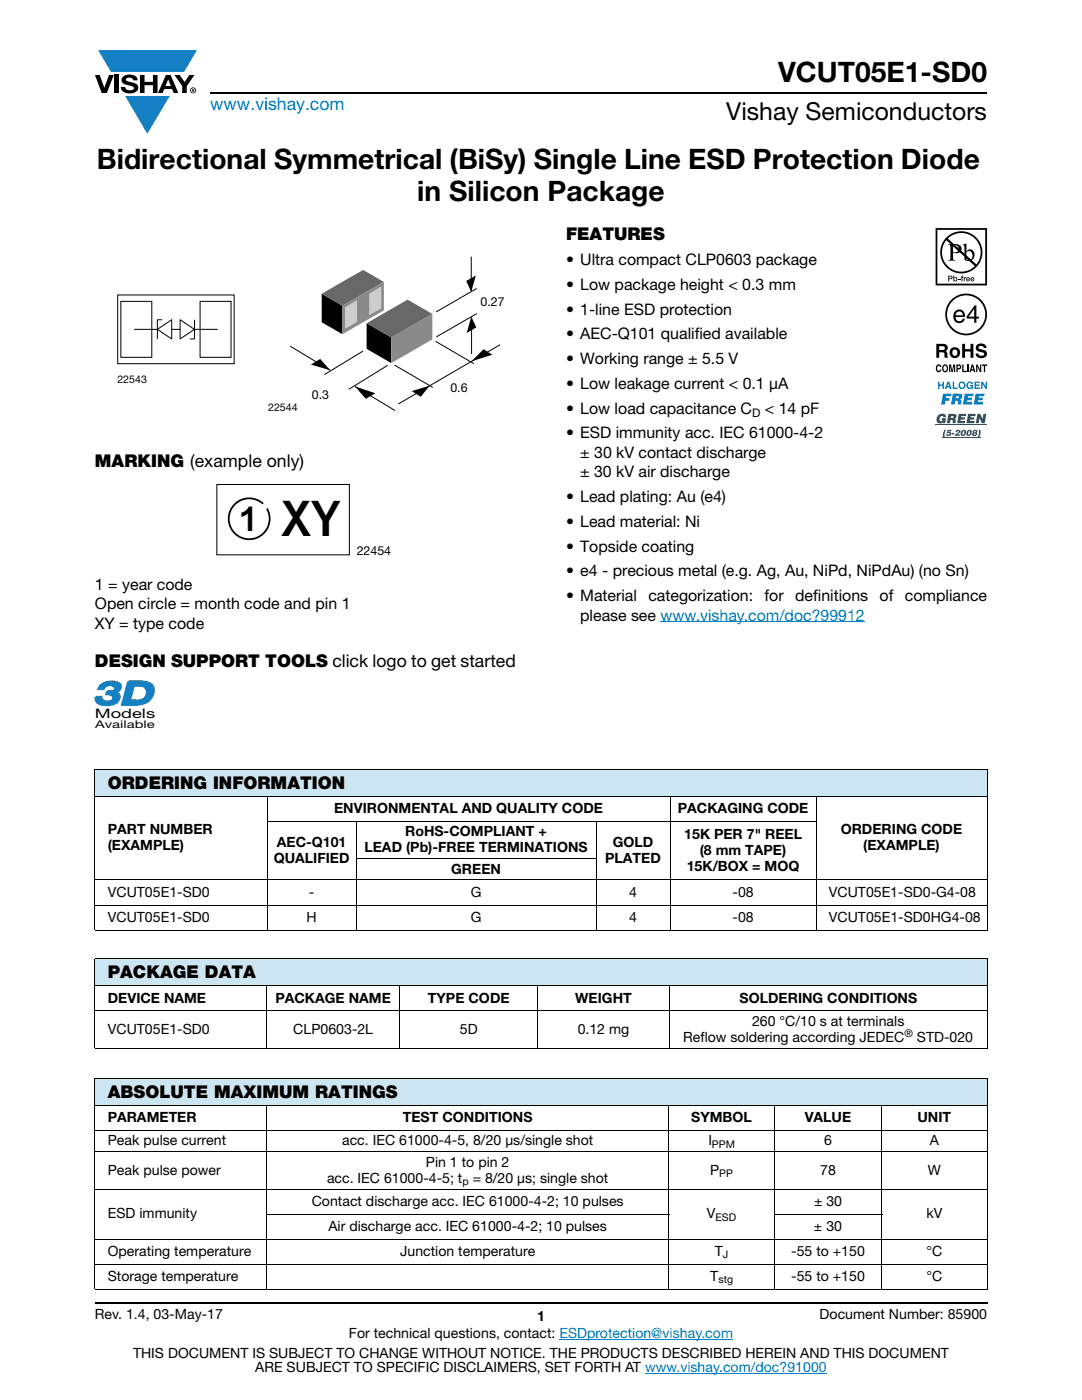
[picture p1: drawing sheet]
<svg xmlns="http://www.w3.org/2000/svg" width="216mm" height="279mm" viewBox="0 0 216 279" stroke-linecap="round" stroke-linejoin="round" font-family="sans-serif">
<g fill="#147fc3">
<path d="M19.6 10h19.7l-2.6 4.3h-1.1h-13.5z"/>
<path d="M25 19.2h8.9l-4.5 7.5z"/>
</g>
<g fill="#000">
<path d="M18.9 15h1l.9 2.5 1-2.5h.9l-1.4 3.6h-1zM22.9 15h.9v3.6h-.9zM24.6 15.3a2.1 2.1 0 0 1 2.8 .3l.1 .4h-.9a.79 .79 0 0 0-.7-.5 .79 .79 0 0 0-.8 .4l.3 .3 1 .2a1.08 1.08 0 0 1 1.2 1 1.08 1.08 0 0 1-1.1 1.2 1.73 1.73 0 0 1-2.4-1.2h.9a.96 .96 0 0 0 .8 .6 .96 .96 0 0 0 .9-.4 1.31 1.31 0 0 0-1.2-.6 1.03 1.03 0 0 1-1.1-.6 1.03 1.03 0 0 1 .2-1.1zM27.9 15h.9v1.3h1.7v-1.3h.9v3.6h-.9v-1.6h-1.7v1.6h-.9zM34.8 15h1.1l.9 1.4 1-1.4h1l-1.5 2.2v1.4h-.9v-1.4z"/>
<path d="M33.6 15.9l.5 1.3h-1.1zM33.1 15l-1.6 3.6h1l.3-.8h1.5l.3 .8h1l-1.6-3.6z"/>
<path d="M38.4 17.8h.2v.2h-.2zM38.3 17.7v.7h.1v-.3l.4 .3-.2-.3 .2-.2-.1-.2z"/>
<path d="M38.1 18a.46 .46 0 0 1 .9 0 .46 .46 0 0 1-.9 0zM37.9 18a.6 .6 0 0 0 1.2 0 .6 .6 0 0 0-1.2 0z"/>
</g>
<path d="M42 18.6h155M18.9 260h178.1" fill="none" stroke="#000" stroke-width=".36"/>
<path d="M131.8 124.1h40.8M111.6 267.3h34.7M128.7 274h36.3" fill="none" stroke="#007ec4" stroke-width=".2"/>
<path d="M53.5 51.2h47.2v31.2h-47.2z" fill="#fff"/>
<path d="M73.2 64.5l4.9 2.8v5.2l-4.9-2.9z" fill="#000"/>
<path d="M78.1 67.4l8.2-4.8v5.1l-8.2 4.8z" fill="#8a8a8a"/>
<path d="M73.1 64.5l8.2-4.7 5 2.8-8.2 4.8z" fill="#686868"/>
<path d="M64.2 58.6l4.1 2.4v5.7l-4.1-2.4z" fill="#000"/>
<path d="M64.2 58.6l8.3-4.7 4.1 2.4-8.3 4.7z" fill="#686868"/>
<path d="M68.3 61l8.3-4.8v5.7l-8.3 4.8z" fill="#8a8a8a"/>
<g fill="#ccc">
<path d="M68.8 61.3l2.5-1.4v4.3l-2.5 1.4z"/>
<path d="M73.7 58.6l2.4-1.4v4.3l-2.4 1.4z"/>
</g>
<path d="M93 56.1l1.9-1.1-.9 3.2zM62 72.8l1.9-1.2 2 2.3zM70.8 77.1l4.1 1.4-1.9 1.1zM82.2 78.1l3.6-1.1-1.8 2.2zM94 63.2l1 2.1-1.9 1.2zM94.1 72.1l2.4-2.4 1.8 1.1z" fill="#000"/>
<path d="M94 51.2v6.9M95.1 57.6l-8 4.6M57.9 69.1l8 4.8M70.8 77.1l8 4.8M72.4 70.1l-7.6 4.6M77.3 72.9l-7.6 4.8M78.7 72.9l7.7 4.4M86.9 68.1l7.7 4.5M94.1 63.7v6.9M95.1 62.6l-8 4.6M99.7 68.8l-20.2 11.8" fill="none" stroke="#000" stroke-width=".2"/>
<g fill="#fff">
<path d="M23.4 58.8h23.4v18h-23.4z"/>
<path d="M23.5 58.9h23.2v13.7h-23.2z"/>
</g>
<path d="M23.5 58.9h23.2v13.7h-23.2z" fill="none" stroke="#000" stroke-width=".2"/>
<path d="M39.9 60.1h6.2v11.2h-6.2z" fill="#fff"/>
<path d="M39.9 60.1h6.2v11.2h-6.2z" fill="none" stroke="#000" stroke-width=".2"/>
<path d="M24.1 60.1h6.2v11.2h-6.2z" fill="#fff"/>
<path d="M24.1 60.1h6.2v11.2h-6.2zM26.8 65.7h16.6" fill="none" stroke="#000" stroke-width=".2"/>
<path d="M35.9 63.8l2.9 1.9-2.9 1.9z" fill="#fff"/>
<path d="M35.9 63.8l2.9 1.9-2.9 1.9zM38.8 63.8v3.8h-.9" fill="none" stroke="#000" stroke-width=".2"/>
<path d="M31.4 65.7l2.9-1.9v3.8z" fill="#fff"/>
<path d="M31.4 65.7l2.9-1.9v3.8zM32.4 63.8h-1v3.8" fill="none" stroke="#000" stroke-width=".2"/>
<path d="M43.2 96.6h34.9v14.7h-34.9z" fill="#fff"/>
<path d="M43.3 96.7h26.4v14h-26.4z" fill="none" stroke="#000" stroke-width=".2"/>
<circle cx="49.7" cy="103.5" r="4.1" fill="none" stroke="#000" stroke-width=".35"/>
<g fill="#fff">
<path d="M53.9 99.1l.8 .9-3.2 3.3-.9-.9z"/>
<path d="M18.9 135.8h12.1v9.9h-12.1z"/>
</g>
<path d="M19.3 138.9h1.2l-.3 .3h-1.3z" fill="#0d567f"/>
<path d="M20.5 138.9l-.3 .3z" fill="#09537d"/>
<path d="M20.5 138.9l-.3 .4z" fill="#0d5781"/>
<path d="M20.5 139l-.3 .4z" fill="#105a84"/>
<path d="M20.5 139.1l-.3 .3z" fill="#115c88"/>
<path d="M20.5 139.1l-.3 .4z" fill="#145f8c"/>
<path d="M20.5 139.2l-.3 .4z" fill="#146190"/>
<path d="M20.5 139.3l-.2 .4z" fill="#156494"/>
<path d="M20.6 139.3l.2 .2-.3 .4-.2-.2z" fill="#176797"/>
<path d="M20.8 139.6h.1l-.3 .3h-.1z" fill="#156494"/>
<path d="M20.9 139.6l.1 .1-.4 .2z" fill="#146190"/>
<path d="M21 139.7h.1l-.4 .3z" fill="#145f8c"/>
<path d="M21.1 139.7h.1l-.4 .3z" fill="#115c88"/>
<path d="M21.2 139.7h.1l-.4 .3z" fill="#105a84"/>
<path d="M21.3 139.7l.1 .1-.4 .3z" fill="#0d5781"/>
<path d="M21.4 139.8h.2l-.3 .3h-.2z" fill="#09537d"/>
<path d="M21.6 139.8l.2-.1-.5 .4z" fill="#0e5078"/>
<path d="M21.8 139.8l.2-.1-.5 .4z" fill="#0e4e73"/>
<path d="M22 139.7h.1l-.4 .3z" fill="#0a496f"/>
<path d="M22.1 139.7l.2-.1-.5 .4z" fill="#09486a"/>
<path d="M22.3 139.6l.3-.2-.6 .5z" fill="#034466"/>
<path d="M21.5 137.7h.4l-.3 .3h-.4z" fill="#0d567f"/>
<path d="M21.3 136.8l-.4 .5z" fill="#034466"/>
<path d="M21.2 137l-.4 .4z" fill="#09486a"/>
<path d="M21.1 137.1l-.3 .4z" fill="#0a496f"/>
<path d="M21.1 137.2l-.4 .4z" fill="#0e4e73"/>
<path d="M21.9 137.7h.2l-.5 .3z" fill="#09537d"/>
<path d="M22.1 137.7h.2l-.3 .3h-.3z" fill="#0e5078"/>
<path d="M22.3 137.7h.2l-.5 .3z" fill="#0e4e73"/>
<path d="M22.5 137.7l.2-.1-.5 .4z" fill="#0a496f"/>
<path d="M22.7 137.6h.1l-.5 .3z" fill="#09486a"/>
<path d="M22.8 137.6l.2-.2-.5 .5z" fill="#034466"/>
<path d="M23.2 138l.2 .1-.4 .3-.1-.1z" fill="#115c88"/>
<path d="M23.4 138.1h.1l-.3 .3h-.2z" fill="#145f8c"/>
<path d="M23.5 138.1l.2 .1-.4 .3-.1-.1z" fill="#146190"/>
<path d="M23.7 138.2l.1 .1-.3 .3-.2-.1z" fill="#156494"/>
<path d="M23.8 138.3l.2 .2-.3 .3-.2-.2z" fill="#176797"/>
<path d="M24 138.5l.1 .1-.3 .3-.1-.1z" fill="#156494"/>
<path d="M24.1 138.6l-.3 .4z" fill="#146190"/>
<path d="M24.1 138.7l-.3 .4z" fill="#145f8c"/>
<path d="M24.1 138.8l-.3 .4z" fill="#115c88"/>
<path d="M24.1 138.9l-.3 .4z" fill="#105a84"/>
<path d="M24.1 139l-.3 .4z" fill="#0d5781"/>
<path d="M24.1 139.1l-.3 .4z" fill="#09537d"/>
<path d="M24.1 139.2l-.3 .4z" fill="#0e5078"/>
<path d="M24.1 139.3l-.3 .4z" fill="#0e4e73"/>
<path d="M24.1 139.4l-.4 .4z" fill="#0a496f"/>
<path d="M24 139.5l-.3 .5z" fill="#09486a"/>
<g fill="#034466">
<path d="M24 139.6l-.5 .6z"/>
<path d="M20.2 136.4l.6-.4-.9 .7z"/>
</g>
<path d="M20.8 136l.3-.1-.6 .5z" fill="#09486a"/>
<path d="M21.1 135.9h.3l-.6 .3z" fill="#0a496f"/>
<path d="M21.4 135.8h.3l-.3 .3-.3 .1z" fill="#0e4e73"/>
<path d="M21.7 135.8h.4l-.3 .3h-.4z" fill="#0e5078"/>
<path d="M22.1 135.8h.1l-.4 .3z" fill="#09537d"/>
<path d="M19.9 136.8a3.2 3.2 0 0 1 4.1 .1 1.07 1.07 0 0 1-1.1 1.4 1.09 1.09 0 0 1 1 1 1.09 1.09 0 0 1-.8 1.2 4.2 4.2 0 0 1-3.6-.1l-.5-.7-.1-.5h1.3a1 1 0 0 0 1.4 .8 .7 .7 0 0 0 .9-.7 .7 .7 0 0 0-1-.6h-.4l.1-.7h.5a.81 .81 0 0 0 1-.8 1.28 1.28 0 0 0-2 .4h-1.2z" fill="#177fc3"/>
<path d="M19.9 136.8a3.2 3.2 0 0 1 4.1 .1 1.07 1.07 0 0 1-1.1 1.4 1.09 1.09 0 0 1 1 1 1.09 1.09 0 0 1-.8 1.2 4.2 4.2 0 0 1-3.6-.1l-.5-.7-.1-.5h1.3a1 1 0 0 0 1.4 .8 .7 .7 0 0 0 .9-.7 .7 .7 0 0 0-1-.6h-.4l.1-.7h.5a.81 .81 0 0 0 1-.8 1.28 1.28 0 0 0-2 .4h-1.2z" fill="none" stroke="#177fc3" stroke-width=".2"/>
<path d="M22.2 135.8h.3l-.3 .3h-.3z" fill="#09537d"/>
<path d="M22.5 135.8h.4l-.4 .3h-.3z" fill="#0d5781"/>
<path d="M22.9 135.8l.2 .1-.3 .3-.3-.1z" fill="#105a84"/>
<path d="M23.1 135.9h.3l-.3 .3h-.3z" fill="#115c88"/>
<path d="M23.4 135.9l.2 .1-.3 .3-.2-.1z" fill="#145f8c"/>
<path d="M23.6 136l.2 .1-.3 .3-.2-.1z" fill="#146190"/>
<path d="M23.8 136.1l.2 .1-.3 .3-.2-.1z" fill="#156494"/>
<path d="M24 136.2l.3 .3-.3 .3-.3-.3z" fill="#176797"/>
<path d="M24.3 136.5v.1l-.3 .3v-.1z" fill="#156494"/>
<path d="M24.3 136.6l-.3 .4z" fill="#146190"/>
<path d="M24.4 136.7l-.3 .4z" fill="#145f8c"/>
<path d="M24.4 136.8l-.3 .4z" fill="#115c88"/>
<path d="M24.4 136.9l-.3 .4z" fill="#105a84"/>
<path d="M24.4 137l-.3 .4z" fill="#0d5781"/>
<path d="M24.4 137l-.3 .4z" fill="#09537d"/>
<path d="M24.4 137.1l-.3 .4z" fill="#0e5078"/>
<path d="M24.4 137.2l-.4 .4z" fill="#0e4e73"/>
<path d="M24.3 137.3l-.3 .3z" fill="#0a496f"/>
<path d="M24.3 137.3l-.3 .4z" fill="#09486a"/>
<path d="M24.3 137.4l-.5 .5z" fill="#034466"/>
<path d="M26.2 139.6h1.1l-.3 .3h-1.1z" fill="#0d567f"/>
<path d="M27.3 139.6h.1l-.4 .3z" fill="#09537d"/>
<path d="M27.4 139.6h.3l-.3 .3h-.3z" fill="#0e5078"/>
<path d="M27.7 139.6l.3-.1-.3 .3-.3 .1z" fill="#0e4e73"/>
<path d="M28 139.5l.2-.1-.5 .4z" fill="#0a496f"/>
<path d="M28.2 139.4l.3-.1-.6 .5z" fill="#09486a"/>
<path d="M28.5 139.3l.6-.3-.9 .7z" fill="#034466"/>
<path d="M27 136.6l-.8 3-.3 .3 .8-3z" fill="#074f76"/>
<path d="M25.4 135.9h2.7" fill="none" stroke="#0d567f" stroke-width=".31"/>
<path d="M28.1 135.8h.4l-.3 .3h-.4z" fill="#09537d"/>
<path d="M28.5 135.8h.4l-.3 .3h-.4z" fill="#0d5781"/>
<path d="M28.9 135.8l.4 .1-.3 .3-.4-.1z" fill="#105a84"/>
<path d="M29.3 135.9l.3 .1-.4 .3-.2-.1z" fill="#115c88"/>
<path d="M29.6 136h.2l-.3 .4-.3-.1z" fill="#145f8c"/>
<path d="M29.8 136.1l.2 .1-.3 .3-.2-.1z" fill="#146190"/>
<path d="M30 136.2l.3 .1-.3 .3-.3-.1z" fill="#156494"/>
<path d="M30.3 136.3l.4 .5-.3 .3-.4-.5z" fill="#176797"/>
<path d="M30.7 136.8l.1 .2-.3 .3-.1-.2z" fill="#156494"/>
<path d="M30.8 137l.1 .2-.3 .3-.1-.2z" fill="#146190"/>
<path d="M30.9 137.2v.1l-.3 .3v-.1z" fill="#145f8c"/>
<path d="M30.9 137.3l-.3 .5z" fill="#115c88"/>
<path d="M30.9 137.5l-.3 .4v-.1z" fill="#105a84"/>
<path d="M30.9 137.6v.3l-.3 .3v-.3z" fill="#0d5781"/>
<path d="M30.9 137.9l-.3 .5z" fill="#09537d"/>
<path d="M30.9 138.1l-.3 .5z" fill="#0e5078"/>
<path d="M30.9 138.3l-.4 .5z" fill="#0e4e73"/>
<path d="M30.8 138.5l-.4 .6z" fill="#0a496f"/>
<path d="M30.7 138.8l-.4 .5z" fill="#09486a"/>
<path d="M30.6 139l-.7 .8z" fill="#034466"/>
<path d="M26.7 136.9l-.8 3a3.2 3.2 0 0 0 3.1-.9 1.27 1.27 0 0 0 .1-1.5 1.27 1.27 0 0 0-1.4-.6zM25.4 136.1a8.4 8.4 0 0 1 4.3 .3 2.15 2.15 0 0 1 1 2.1 2.15 2.15 0 0 1-1.5 1.8 9.3 9.3 0 0 1-5 .4z" fill="#177fc3"/>
<path d="M25.4 136.1a8.4 8.4 0 0 1 4.3 .3 2.15 2.15 0 0 1 1 2.1 2.15 2.15 0 0 1-1.5 1.8 9.3 9.3 0 0 1-5 .5zM26.7 136.9a2.55 2.55 0 0 1 2.3 .5 1.76 1.76 0 0 1-.2 1.9 1.76 1.76 0 0 1-1.8 .6h-1.1z" fill="none" stroke="#177fc3" stroke-width=".2"/>
<path d="M186.7 45.5h10.3v41.8h-10.3z" fill="#fff"/>
<g fill="#000">
<path d="M191.2 55.6h.4v.2h-.4zM191.9 55.1l.3-.1-.2 .2 .2 .1v.2h-.2v.6h-.1v-.6h-.2zM192.3 55.3h.2v.2l.3-.2v.2h-.3v.6h-.2zM186.9 72.9l.4-.2 .3 .1 .2 .4-.6-.2a.66 .66 0 0 0 .1 1l.3-.3h.2a.54 .54 0 0 1-.4 .6 .54 .54 0 0 1-.6-.4zM189.4 72.7h.4l.2 1.2 .2-1.2h.4v1.6h-.3v-1.3l-.2 1.3h-.2l-.3-1.3v1.3h-.2zM192 72.7h.3v1.3h.6v.3h-.9zM192 68.6h.6v1.1h1.1v-1.1h.5v2.8h-.5v-1.2h-1.1v1.2h-.6zM193 72.7h.3v1.6h-.3zM195 68.8a1.15 1.15 0 0 1 1.9 .6h-.6v-.1a.68 .68 0 0 0-1-.1v.3l.2 .2a1.29 1.29 0 0 1 1.5 .9 1.17 1.17 0 0 1-1.2 .9 1.17 1.17 0 0 1-1.1-.9h.5l.1 .1a.67 .67 0 0 0 1.1-.1l-.3-.2-.5-.2a.82 .82 0 0 1-.9-.5 .82 .82 0 0 1 .3-.9zM194.8 72.7h.3l.5 1.1v-1.1h.2v1.6h-.3l-.5-1.1v1.1h-.2zM195.9 72.7h1.1v.3h-.4v1.3h-.3v-1.3h-.4z"/>
<path d="M189.1 47.6a3.9 3.9 0 0 1 5.3-.1 3.9 3.9 0 0 1 .4 5.3zM188.8 47.9l5.7 5.2a3.9 3.9 0 0 1-5.3 .1 3.9 3.9 0 0 1-.4-5.3zM187.6 50.4a4.2 4.2 0 0 0 8.4 0 4.2 4.2 0 0 0-8.4 0z"/>
<path d="M189.4 55.2v.3h.4v-.3zM189.2 55l.7 .1 .2 .3-.2 .3h-.5v.4h-.2z"/>
<path d="M190.2 48.9v1.4a.75 .75 0 0 0 1.1-.7 .75 .75 0 0 0-1.1-.7zM189.2 48.7a2.81 2.81 0 0 1 2.4 .4 .97 .97 0 0 1 0 1.2 .97 .97 0 0 1-1.2 .2l-.2-.1v1.1v.3l.5 .2h-1.5l.3-.1 .1-.4v-2.3v-.2z"/>
<path d="M190.4 55.7a.26 .26 0 0 0 .5 0 .26 .26 0 0 0-.5 0zM190.2 55h.2v.4a.38 .38 0 0 1 .5 .1 .38 .38 0 0 1 0 .5 .38 .38 0 0 1-.5 0l-.2 .1z"/>
<path d="M192.8 50.3v1.4l.2 .1a.72 .72 0 0 0 .8 0 .72 .72 0 0 0 .3-.8 .72 .72 0 0 0-.4-.8 .72 .72 0 0 0-.9 .1zM192.1 48.9l.7-.3v1.6a.89 .89 0 0 1 1.1-.4 .89 .89 0 0 1 .6 1.1 1.23 1.23 0 0 1-.7 1.1 1.23 1.23 0 0 1-1.4-.2v-2.7z"/>
<path d="M193 55.5v.2h.4l-.2-.3zM193 55.4h.4l.2 .4h-.6v.1h.5a.42 .42 0 0 1-.6 .1 .42 .42 0 0 1 .1-.6z"/>
<path d="M193.9 55.5l-.1 .2h.4l-.2-.3zM193.8 55.4h.5l.1 .4h-.6l.1 .1h.5a.42 .42 0 0 1-.7 .1 .42 .42 0 0 1 .1-.6z"/>
<path d="M187 45.9h9.6v10.7h-9.6zM186.7 45.5v11.5h10.3v-11.5z"/>
<path d="M187.4 69.1v.7h.9a.39 .39 0 0 0 .1-.6zM186.8 68.6h1.4a.79 .79 0 0 1 .8 .4 .79 .79 0 0 1-.1 .9l-.2 .2a.98 .98 0 0 1 .4 1.2l.1 .1h-.7l-.2-1-.9-.1v1.1h-.6z"/>
<path d="M188.4 73a.64 .64 0 0 0 .2 1h.1a.64 .64 0 0 0-.1-1zM188.2 72.8l.2-.1a.56 .56 0 0 1 .7 .4 .82 .82 0 0 1-.5 1.2h-.2a.89 .89 0 0 1-.2-1.5z"/>
<path d="M189 62.8a3.8 3.8 0 0 1 7.6 0 3.8 3.8 0 0 1-7.6 0zM188.6 62.8a4.2 4.2 0 0 0 8.4 0 4.2 4.2 0 0 0-8.4 0z"/>
<path d="M190.3 69.8a.63 .63 0 0 0-.3 .8 .63 .63 0 0 0 .8 .3 .63 .63 0 0 0 .2-.7 .63 .63 0 0 0-.7-.4zM189.5 70.4a1.09 1.09 0 0 1 2.1 0 1.09 1.09 0 0 1-2.1 0z"/>
<path d="M191.1 73v.5l.4-.1v-.3zM190.8 72.7h.6a.5 .5 0 0 1 .4 .5 .5 .5 0 0 1-.4 .5h-.3v.6h-.3z"/>
<path d="M190.9 62.4l-.2 .5h1.4a.7 .7 0 0 0-.4-.7 .7 .7 0 0 0-.8 .2zM190.7 62a1.18 1.18 0 0 1 1.4-.1 1.18 1.18 0 0 1 .5 1.4h-1.9a.73 .73 0 0 0 .5 .8 .73 .73 0 0 0 .9-.5h.4a1.21 1.21 0 0 1-1.6 .8 1.21 1.21 0 0 1-.6-1.7z"/>
<path d="M194.4 61.6l-1.1 1.6h1.1zM194.5 61h.3v2.2h.5v.4h-.5v.8h-.4v-.8h-1.5v-.4z"/>
<path d="M194 73.1l-.1 .6h.3zM193.9 72.7h.3l.4 1.6h-.3v-.3h-.5l-.1 .3h-.3z"/>
</g>
<path d="M186.7 84.7h10.3" fill="none" stroke="#1f9047" stroke-width=".2"/>
<g fill="#1f9047">
<path d="M187.2 82.9a.91 .91 0 0 1 .9-.3 .91 .91 0 0 1 .7 .6h-.6l-.3-.2a.56 .56 0 0 0-.4 .5 .56 .56 0 0 0 .3 .6l.3-.3h-.2v-.4h.9l-.2 1.1h-.4v-.2a.82 .82 0 0 1-1.1 0 .82 .82 0 0 1-.1-1.1z"/>
<path d="M191.3 82.6h1.5v.4h-1v.3h.8l-.1 .4h-.8v.3h.9l-.1 .5h-1.5z"/>
<path d="M193.2 82.6h1.5l-.1 .4h-.9v.3h.7v.4h-.8l-.1 .3h1l-.1 .5h-1.6z"/>
<path d="M195 82.6h.6l.5 1 .1-1h.6l-.3 1.9h-.6l-.5-1.1-.1 1.1h-.6z"/>
<path d="M188.5 85.8h.3l-.3 .7v.8h-.3v-.8z"/>
<path d="M189.1 85.8h.8l-.1 .3h-.5l-.1 .2 .5-.1a.52 .52 0 0 1-.2 .8 .52 .52 0 0 1-.7-.3l.5 .1 .2-.2-.2-.2-.4 .1z"/>
<path d="M190 86.4h.4v.3h-.5z"/>
<path d="M190.8 86a.5 .5 0 0 1 .5-.2 .5 .5 0 0 1 .4 .4l-.7 .5h.6l-.1 .3h-1l.8-.8-.1-.2-.2 .3h-.4z"/>
<path d="M189.8 83l-.1 .4h.5l.1-.2-.1-.1zM189.3 82.6l1.5 .1a.54 .54 0 0 1-.3 .9l.2 .2v.7h-.6v-.6l-.3-.1h-.1l-.2 .7h-.6z"/>
<path d="M192.2 86.1l-.2 .5 .2 .2 .2-.5-.1-.3zM191.9 85.9a.51 .51 0 0 1 .8 .1 .66 .66 0 0 1-.2 .8 .66 .66 0 0 1-.8 0v-.4z"/>
<path d="M193.3 86.1l-.1 .5 .1 .2 .3-.5-.2-.3zM193.1 85.9a.51 .51 0 0 1 .8 .1 .66 .66 0 0 1-.2 .8 .66 .66 0 0 1-.8 0l-.1-.4z"/>
</g>
<path d="M188 87.2h7.7" fill="none" stroke="#1f9047" stroke-width=".2"/>
<g fill="#1f9047">
<path d="M195.3 85.8h.3l.1 .7a.72 .72 0 0 1-.7 .8l.3-.8z"/>
<path d="M194.5 86l-.1 .2h.2l.1-.2zM194.4 86.5v.2h.2v-.2zM194.2 85.9a.52 .52 0 0 1 .8 .2l-.2 .3 .2 .2a.55 .55 0 0 1-.5 .4 .55 .55 0 0 1-.6-.4l.3-.2-.1-.3z"/>
</g>
<g fill="#0160ae">
<path d="M187.2 76.2h.3v.5h.5v-.5h.3v1.4h-.3v-.6h-.5v.6h-.3z"/>
<path d="M190.1 76.2h.3v1.2h.7v.2h-1z"/>
<path d="M193 76.4a.68 .68 0 0 1 1.2 .2l-.9-.2a.55 .55 0 0 0-.2 .6 .55 .55 0 0 0 .4 .4l.4-.3h-.3v-.3h.6v.8h-.2l-.1-.2a.71 .71 0 0 1-1 0 .71 .71 0 0 1 .1-1z"/>
<path d="M194.5 76.2h1v.2h-.8v.3h.8v.3h-.8v.4h.8v.2h-1z"/>
<path d="M195.8 76.2h.3l.6 1v-1h.3v1.4h-.3l-.6-1v1h-.3z"/>
<path d="M188.2 78.6h1.7l-.1 .5h-1l-.1 .4h.8l-.1 .5h-.8l-.1 .7h-.7z"/>
<path d="M192.5 78.6h1.8l-.1 .5h-1.1v.3h.9l-.1 .5h-.9l-.1 .3h1.1l-.1 .5h-1.8z"/>
<path d="M194.7 78.6h1.7v.5h-1.1v.3h.8v.5h-.9l-.1 .3h1.1l-.1 .5h-1.8z"/>
<path d="M189.2 76.5l-.2 .6h.4zM189 76.2h.4l.5 1.4h-.3l-.1-.3h-.6l-.1 .3h-.3z"/>
<path d="M191.5 76.9a.47 .47 0 0 0 .9 0 .47 .47 0 0 0-.9 0zM191.2 76.9a.75 .75 0 0 1 1.5 0 .75 .75 0 0 1-1.5 0z"/>
<path d="M190.8 79.1l-.1 .4 .6-.1-.1-.3zM190.1 78.6l1.8 .1a.63 .63 0 0 1-.3 1l.2 .3v.7h-.7v-.6l-.3-.1h-.2l-.1 .7h-.7z"/>
</g>
<g fill="#cce5f3">
<path d="M18.9 153.5h178.1v5.5h-178.1z"/>
<path d="M18.9 191.3h178.1v5.5h-178.1z"/>
<path d="M18.9 215.2h178.1v5.5h-178.1z"/>
</g>
<g fill="none" stroke="#000" stroke-width=".2">
<path d="M18.9 153.5h178.1M18.9 159h178.1M18.9 153.6v31.9M53.3 158.9v26.8M133.7 158.9v26.8M162.8 158.9v26.8M197 153.6v31.9M18.9 175.6h178.1M53.2 164h109.7M71 171.4h48M71.1 163.9v21.8M118.9 163.9v21.8"/>
<path d="M18.9 180.6h178.1M18.9 185.6h178.1M18.9 191.3h178.1M18.9 196.8h178.1M18.9 191.3v17.8M53.1 196.7v12.6M79.8 196.7v12.6M107.2 196.7v12.6M133.6 196.7v12.6M197 191.3v17.8M18.9 201.8h178.1M18.9 209.2h178.1"/>
<path d="M18.9 215.2h178.1M18.9 215.3v41.9M197 215.3v41.9M18.9 220.7h178.1M18.9 225.7h178.1M18.9 229.9h178.1M18.9 237.3h178.1M53.2 220.6v36.8M133.5 220.6v36.8M154.5 220.6v36.8M176 220.6v36.8M18.9 247.3h178.1"/>
<path d="M18.9 252.3h178.1M18.9 257.3h178.1M53.1 242.3h80.5M154.4 242.3h21.7"/>
</g>
<text font-size="9.8" x="56.2" y="107">XY</text>
<text font-size="6.8" x="47.6" y="106.1">1</text>
<g font-size="5.6">
<text x="155.3" y="16.4">VCUT05E1-SD0</text>
<text x="19.3" y="33.8">Bidirectional Symmetrical (BiSy) Single Line ESD Protection Diode</text>
<text x="83.2" y="40.1">in Silicon Package</text>
</g>
<text font-size="4.9" x="144.9" y="24">Vishay Semiconductors</text>
<text font-size="3.5" fill="#007ec4" x="42" y="21.9">www.vishay.com</text>
<g font-size="3.5">
<text x="112.9" y="47.9">FEATURES</text>
<text x="18.9" y="93.3">MARKING (example only)</text>
<text x="18.9" y="133.1">DESIGN SUPPORT TOOLS click logo to get started</text>
<text x="21.5" y="157.4">ORDERING INFORMATION</text>
<text x="21.5" y="195.2">PACKAGE DATA</text>
<text x="21.5" y="219.1">ABSOLUTE MAXIMUM RATINGS</text>
</g>
<g font-size="3.2">
<text x="112.9" y="52.9">• Ultra compact CLP0603 package</text>
<text x="112.9" y="57.9">• Low package height &lt; 0.3 mm</text>
<text x="112.9" y="62.8">• 1-line ESD protection</text>
<text x="112.9" y="67.8">• AEC-Q101 qualified available</text>
<text x="112.9" y="72.7">• Working range ± 5.5 V</text>
<text x="112.9" y="77.6">• Low leakage current &lt; 0.1 μA</text>
<text x="112.9" y="82.6">• Low load capacitance C</text>
<text x="152.6" y="82.6">&lt; 14 pF</text>
<text x="112.9" y="87.5">• ESD immunity acc. IEC 61000-4-2</text>
<text x="115.8" y="91.4">± 30 kV contact discharge</text>
<text x="115.8" y="95.3">± 30 kV air discharge</text>
<text x="112.9" y="100.2">• Lead plating: Au (e4)</text>
<text x="112.9" y="105.1">• Lead material: Ni</text>
<text x="112.9" y="110.1">• Topside coating</text>
<text x="18.9" y="117.7">1 = year code</text>
<text x="112.9" y="115">• e4 - precious metal (e.g. Ag, Au, NiPd, NiPdAu) (no Sn)</text>
<text x="112.9" y="120">• Material</text>
<text x="129.4" y="120">categorization:</text>
<text x="152.6" y="120">for</text>
<text x="158.7" y="120">definitions</text>
<text x="175.5" y="120">of</text>
<text x="180.6" y="120">compliance</text>
<text x="18.9" y="121.6">Open circle = month code and pin 1</text>
<text x="18.9" y="125.5">XY = type code</text>
<text x="115.8" y="123.8">please see www.vishay.com/doc?99912</text>
</g>
<g font-size="2.8">
<text x="21.5" y="166.5">PART NUMBER</text>
<text x="66.7" y="162.3">ENVIRONMENTAL AND QUALITY CODE</text>
<text x="80.9" y="166.9">RoHS-COMPLIANT +</text>
<text x="135.2" y="162.3">PACKAGING CODE</text>
<text x="136.5" y="167.4">15K PER 7&quot; REEL</text>
<text x="167.8" y="166.5">ORDERING CODE</text>
<text x="21.5" y="169.7">(EXAMPLE)</text>
<text x="54.6" y="172.2">QUALIFIED</text>
<text x="55.2" y="169">AEC-Q101</text>
<text x="72.7" y="170.1">LEAD (Pb)-FREE TERMINATIONS</text>
<text x="120.8" y="172.2">PLATED</text>
<text x="122.3" y="169">GOLD</text>
<text x="137" y="173.8">15K/BOX = MOQ</text>
<text x="139.6" y="170.6">(8 mm TAPE)</text>
<text x="172.3" y="169.7">(EXAMPLE)</text>
<text x="21.5" y="178.9">VCUT05E1-SD0</text>
<text x="61.6" y="178.9">-</text>
<text x="90" y="174.3">GREEN</text>
<text x="93.9" y="178.9">G</text>
<text x="125.5" y="178.9">4</text>
<text x="146.2" y="178.9">-08</text>
<text x="165.4" y="178.9">VCUT05E1-SD0-G4-08</text>
<text x="21.5" y="183.9">VCUT05E1-SD0</text>
<text x="61.2" y="183.9">H</text>
<text x="94" y="183.9">G</text>
<text x="125.6" y="183.9">4</text>
<text x="146.2" y="183.9">-08</text>
<text x="165.4" y="183.9">VCUT05E1-SD0HG4-08</text>
<text x="21.5" y="200.1">DEVICE NAME</text>
<text x="54.9" y="200.1">PACKAGE NAME</text>
<text x="85.4" y="200.1">TYPE CODE</text>
<text x="114.8" y="200.1">WEIGHT</text>
<text x="147.6" y="200.1">SOLDERING CONDITIONS</text>
<text x="21.5" y="206.3">VCUT05E1-SD0</text>
<text x="58.5" y="206.3">CLP0603-2L</text>
<text x="91.8" y="206.3">5D</text>
<text x="115.3" y="206.3">0.12 mg</text>
<text x="136.3" y="207.9">Reflow soldering according JEDEC</text>
<text x="150.1" y="204.7">260 °C/10 s at terminals</text>
<text x="182.9" y="207.9">STD-020</text>
<text x="21.5" y="224">PARAMETER</text>
<text x="80.4" y="224">TEST CONDITIONS</text>
<text x="137.9" y="224">SYMBOL</text>
<text x="160.6" y="224">VALUE</text>
<text x="183.1" y="224">UNIT</text>
<text x="21.5" y="228.6">Peak pulse current</text>
<text x="68.3" y="228.6">acc. IEC 61000-4-5, 8/20 μs/single shot</text>
<text x="85" y="232.8">Pin 1 to pin 2</text>
<text x="141.3" y="228.6">I</text>
<text x="164.4" y="228.6">6</text>
<text x="185.5" y="228.6">A</text>
<text x="21.5" y="234.4">Peak pulse power</text>
<text x="65.3" y="236">acc. IEC 61000-4-5; t</text>
<text x="94.3" y="236">= 8/20 μs; single shot</text>
<text x="141.7" y="234.4">P</text>
<text x="163.7" y="234.4">78</text>
<text x="185.1" y="234.4">W</text>
<text x="21.5" y="243.1">ESD immunity</text>
<text x="62.2" y="240.6">Contact discharge acc. IEC 61000-4-2; 10 pulses</text>
<text x="65.5" y="245.6">Air discharge acc. IEC 61000-4-2; 10 pulses</text>
<text x="141.1" y="243.1">V</text>
<text x="162.4" y="245.6">± 30</text>
<text x="162.4" y="240.6">± 30</text>
<text x="184.9" y="243.1">kV</text>
<text x="21.5" y="250.6">Operating temperature</text>
<text x="79.9" y="250.6">Junction temperature</text>
<text x="142.6" y="250.6">T</text>
<text x="157.9" y="250.6">-55 to +150</text>
<text x="184.9" y="250.6">°C</text>
<text x="21.5" y="255.6">Storage temperature</text>
<text x="141.7" y="255.6">T</text>
<text x="157.9" y="255.6">-55 to +150</text>
<text x="184.9" y="255.6">°C</text>
<text x="18.9" y="263.3">Rev. 1.4, 03-May-17</text>
<text x="107.2" y="263.6">1</text>
<text x="163.6" y="263.3">Document Number: 85900</text>
<text x="69.6" y="267.1">For technical questions, contact: ESDprotection@vishay.com</text>
<text x="26.5" y="271">THIS DOCUMENT IS SUBJECT TO CHANGE WITHOUT NOTICE. THE PRODUCTS DESCRIBED HEREIN AND THIS DOCUMENT</text>
<text x="50.9" y="273.8">ARE SUBJECT TO SPECIFIC DISCLAIMERS, SET FORTH AT www.vishay.com/doc?91000</text>
</g>
<text font-size="2.6" fill="#050504" x="18.9" y="143.2">Models</text>
<g font-size="2.5">
<text x="95.9" y="61.1">0.27</text>
<text x="62.2" y="79.7">0.3</text>
<text x="89.9" y="78.2">0.6</text>
<text x="71.2" y="110.8">22454</text>
</g>
<text font-size="2.4" x="150.1" y="83.1">D</text>
<g font-size="2.1">
<text x="23.4" y="76.4">22543</text>
<text x="53.5" y="81.9">22544</text>
<text x="180.5" y="207">®</text>
<text x="142.1" y="229.1">PPM</text>
<text x="92.3" y="236.5">p</text>
<text x="143.5" y="234.9">PP</text>
<text x="142.8" y="243.6">ESD</text>
<text x="144.3" y="251.1">J</text>
<text x="143.3" y="256.1">stg</text>
</g>
<text font-size="2.1" fill="#050504" x="19" y="145.3">Available</text>
</svg>
